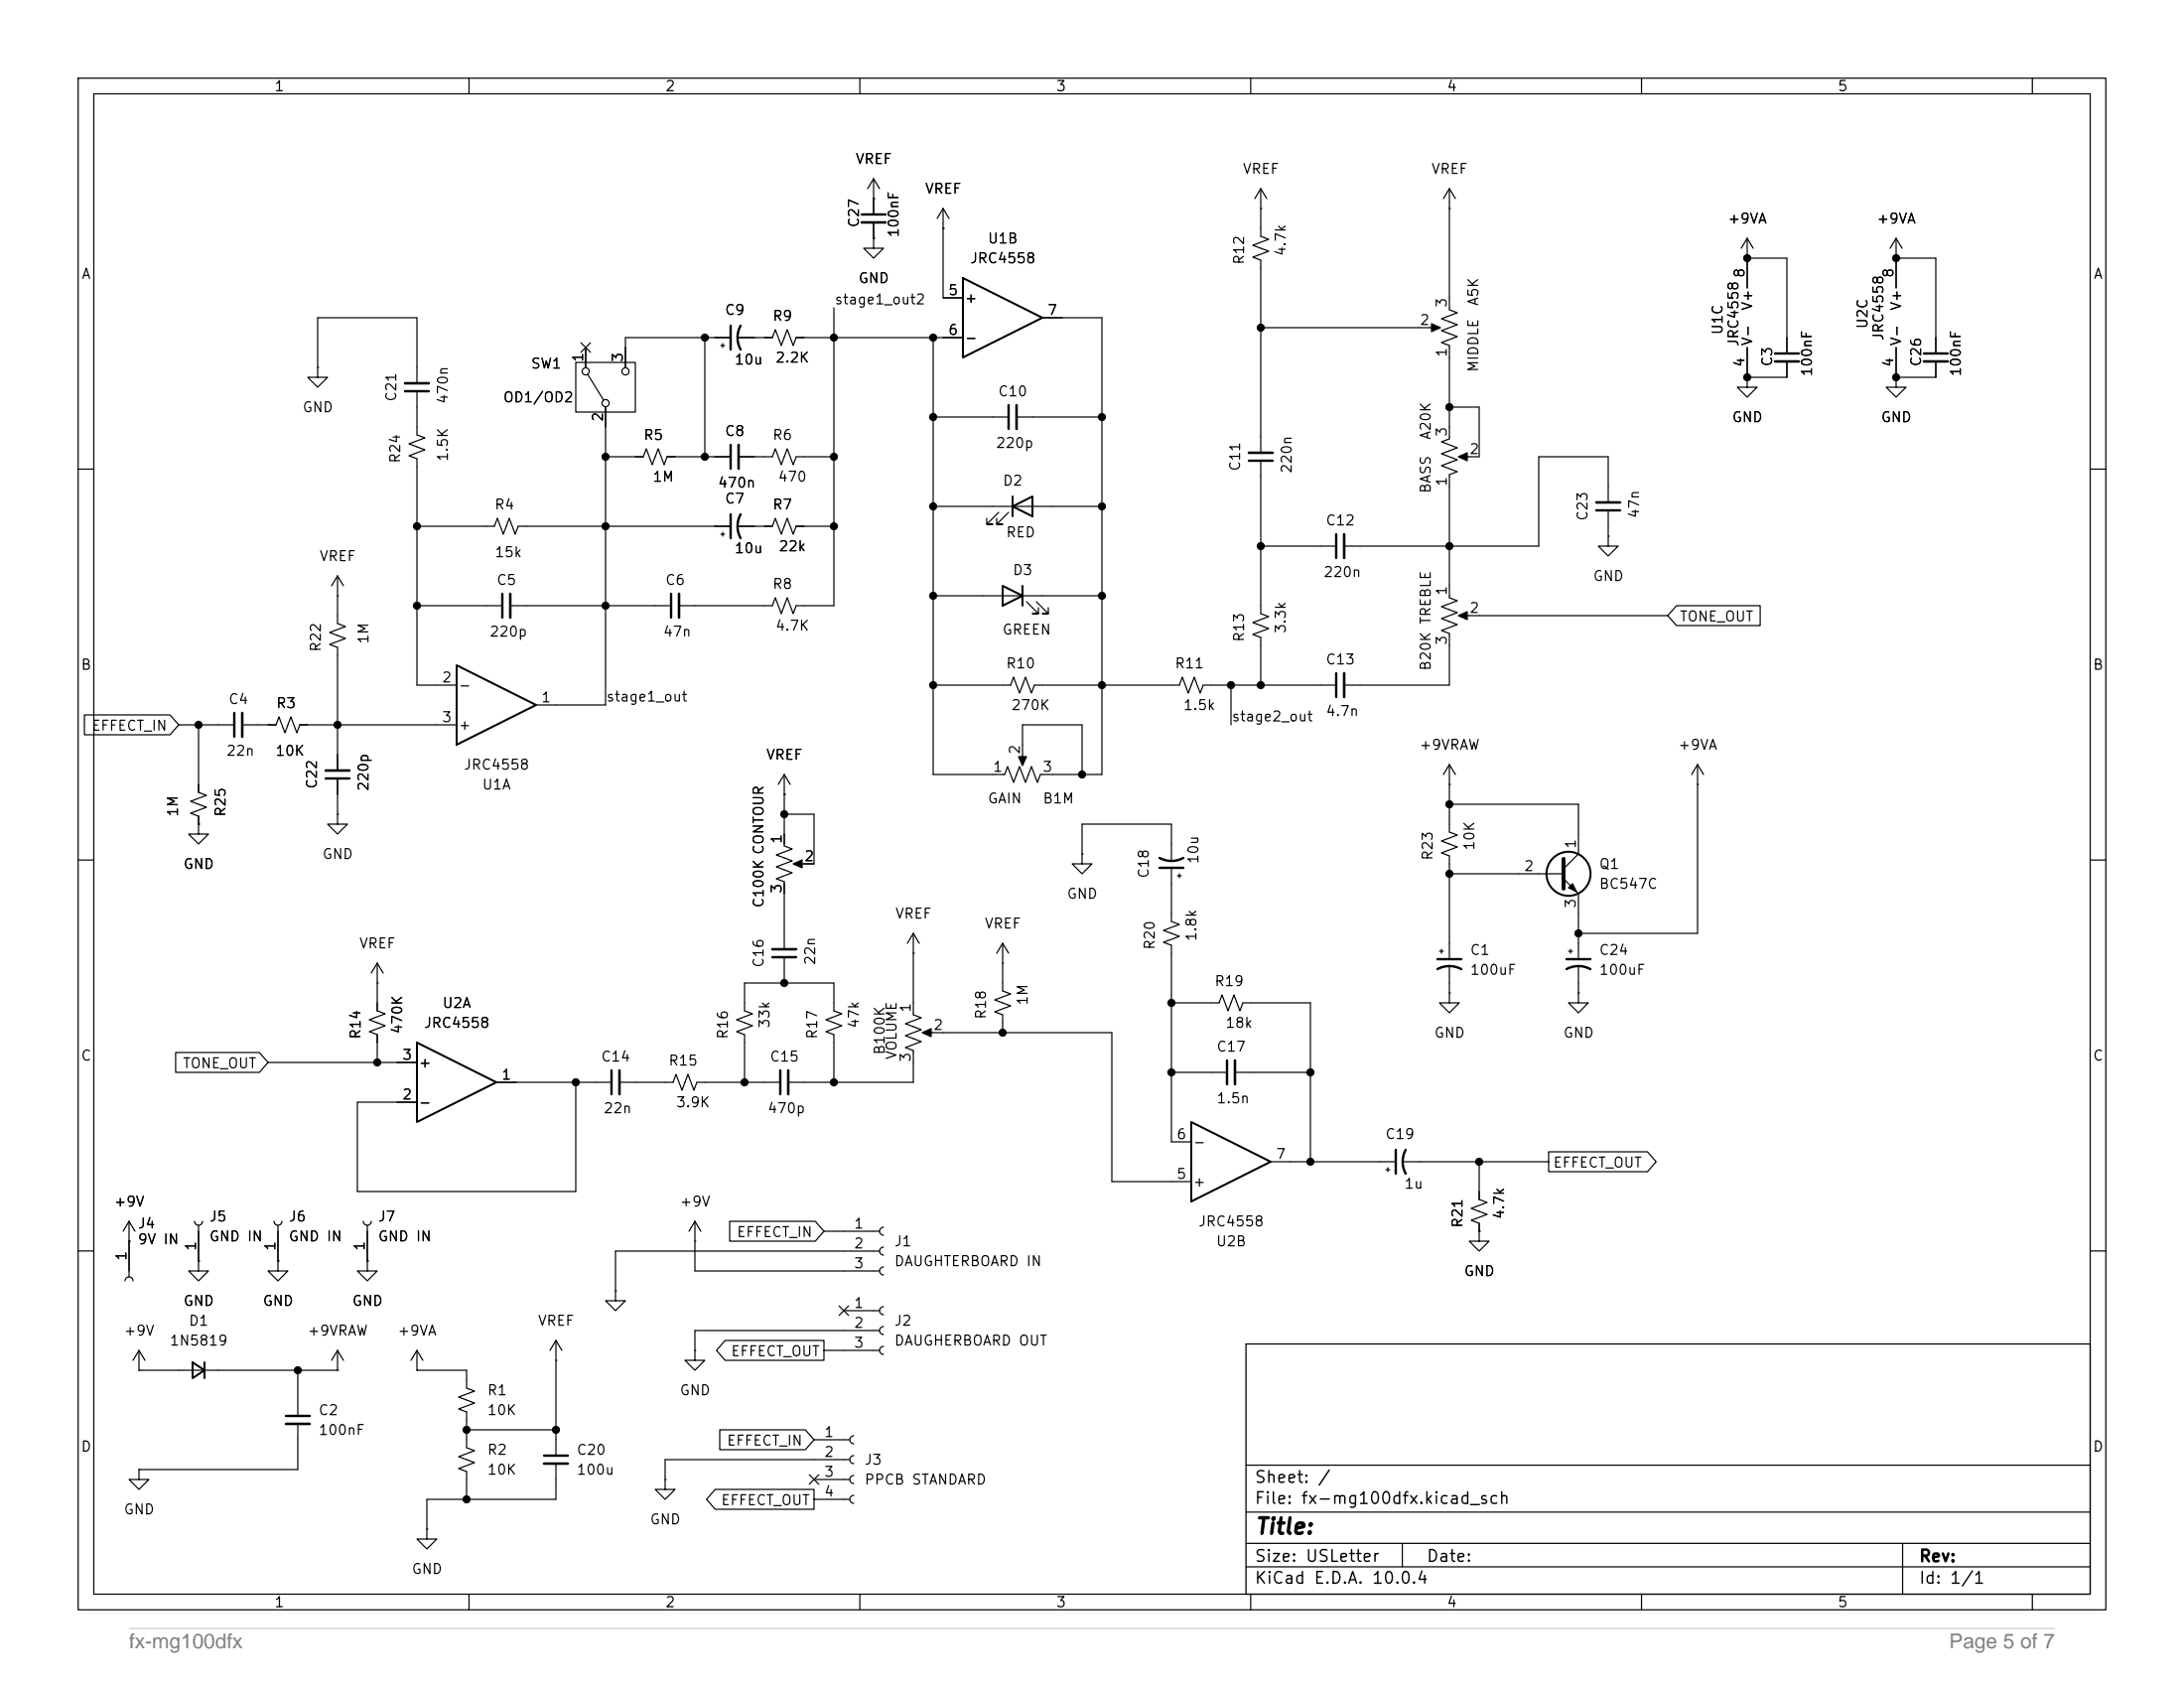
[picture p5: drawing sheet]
<svg xmlns="http://www.w3.org/2000/svg" width="279mm" height="216mm" viewBox="0 0 279 216" stroke-linecap="round" stroke-linejoin="round" font-family="sans-serif">
<path d="M16.5 208.3h246.4" fill="none" stroke="#ccc" stroke-width=".14"/>
<g fill="none" stroke="#000" stroke-width=".15">
<path d="M10 10h259.4v195.9h-259.4zM12 12h255.4v191.9h-255.4zM60 10v2M110 10v2M160 10v2M210 10v2M260 10v2M106.7 39.4v38.1h-4.8l-.4 1-.8-2-.8 2-.7-2-.4 1h-11.9M111.8 30.5v1.3h1.2l-1.2 1.2-1.3-1.2h1.3M111.8 30.5h.1M111.8 25.4h.1M111.8 22.9v4.5"/>
<path d="M111.8 28.4v2.1M111.8 22.9l-.8 1.2M111.8 22.9l.7 1.2M120.6 29.2h.1M120.6 26.7v11.4h2.6M120.6 26.7l-.7 1.2M120.6 26.7l.8 1.2M161.3 24.1v6.1l1 .4-2 .8 2 .7-2 .8 1 .4v24.6M161.3 26.7h.1M161.3 24.1l-.8 1.3M161.3 24.1l.8 1.3M185.4 24.1v15.5l1 .4-2 .8 2 .7-2 .8 2 .8-2 .7 1 .4v11.9l-1 .4 2 .8-2 .7 2 .8-2 .8 2 .7-1 .4v15.8l1 .3-2 .8 2 .8-2 .7 2 .8-2 .7 1 .4v6.6h-13.4"/>
<path d="M185.4 26.7h.1M185.4 24.1l-.7 1.3M185.4 24.1l.8 1.3M223.5 33h.1M223.5 33h5.1v12.2M223.5 30.5l-.7 1.3M223.5 30.5l.8 1.3M223.5 30.5v6.3M242.6 33h.1M242.6 33h5v12.2M242.6 30.5l-.8 1.3M242.6 30.5l.7 1.3"/>
<path d="M242.6 30.5v6.3M40.6 47v1.3h1.3l-1.3 1.2-1.2-1.2h1.2M40.6 47h.1M40.6 47v-6.4h12.7v8.4M53.3 50v5.6l1.1 .4-2.1 .8 2.1 .7-2.1 .8 1 .4v28.9h5.1M73.7 46.4h7.6v6.3h-7.6zM74.3 43.8l1.2 1.3M74.9 44.5v2.5M75.2 47.9l2 3.3M75.5 43.8l-1.2 1.3M77.5 58.4h4.8l.4-1 .7 2 .8-2 .8 2 .3-1h8.2M77.5 52.1v38.1h-8.9"/>
<path d="M90.2 43.2v15.2M92.2 44.2h.5M92.5 43.9v.6M93.5 43.2h-13.5v3.8M94.5 43.2h4.3l.4-1 .7 2 .8-2 .8 2 .4-1h21.3M94.5 58.4h4.3l.4-1 .7 2 .8-2 .8 2 .4-1h4.8M119.4 53.3h9.6M130 53.3h11M133.3 40.6h7.7v58.5h-7.9l-.4 1-.7-2.1-.8 2.1-.8-2.1-.7 2.1-.8-2.1-.4 1.1h-9.1v-55.9M161.3 58.9v19.6l1 .4-2 .7 2 .8-2 .8 1 .3v6.1M161.3 41.9h22.6M185.4 52.1h3.8v6.3h-2.3"/>
<path d="M223.5 48.3v1.2h1.3l-1.3 1.3-1.3-1.3h1.3M223.5 48.3h.1M223.5 44.5v3.8M228.6 46.2v2.1h-5.1M242.6 48.3v1.2h1.2l-1.2 1.3-1.3-1.3h1.3M242.6 48.3h.1M242.6 44.5v3.8M247.6 46.2v2.1h-5M10 60h2M43.2 76.2h.1M43.2 73.7v6.1l1 .3-2 .8 2 .8-2 .7 1 .4v15.8M43.2 73.7l-.8 1.2"/>
<path d="M43.2 73.7l.7 1.2M53.3 67.3h9.9l.4-1 .8 2 .8-2 .7 2 .4-1h27.2M53.3 77.5h11M65.3 77.5h20.6M92.2 68.3h.5M92.5 68.1v.5M94.5 67.3h4.3l.4-1 .7 2 .8-2 .8 2 .4-1h4.8M119.4 76.2h21.6M119.4 64.8h21.6M127.8 65.5l-1.6 1.6h.8h-.8v-.8M129 65.5l-1.5 1.6h.8h-.8v-.8M131.3 77l1.5 1.5h-.7h.7v-.8"/>
<path d="M132.6 77l1.5 1.5h-.8h.8v-.8M161.3 69.9h9.6M186.9 78.7h26.5M205.7 68.6v1.3h1.3l-1.3 1.2-1.2-1.2h1.2M205.7 68.6h.1M205.7 64.3v-5.9h-8.9v11.5h-24.8M205.7 65.3v3.3M214.5 77.5h10.7v2.5h-10.7l-1.1-1.3zM267.4 60h2M10.8 91.4h10.9l1.2 1.3-1.2 1.3h-10.9zM22.9 92.7h7.1M25.4 92.7v8.6l1 .4-2 .8 2 .8-2 .7 1 .4v1"/>
<path d="M31 92.7h4.3l.4-1 .7 2 .8-2 .8 2 .4-1h20M43.2 99.6v4.5M100.3 99.1v9.1l1 .4-2 .7 2 .8-2 .8 2 .7-2 .8 1 .4v8.6M100.3 99.1l-.7 1.2M100.3 99.1l.8 1.2M119.4 87.6h9.9l.4-1 .7 2 .8-2 .8 2 .3-1h18.6l.4-1 .7 2 .8-2 .7 2 .4-1h17M130.8 97.5v-4.8h7.6v6.4M157.5 87.6v5.1M185.4 97.8v8.6l1 .4-2 .8 2 .7-2 .8 1 .4v13.2M185.4 97.8l-.7 1.3M185.4 97.8l.8 1.3M217.2 97.8l-.8 1.3"/>
<path d="M217.2 97.8l.7 1.3M217.2 97.8v21.6h-15.3M10 110h2M25.4 105.4v1.3h1.3l-1.3 1.3-1.3-1.3h1.3M25.4 105.4h.1M43.2 104.1v1.3h1.2l-1.2 1.3-1.3-1.3h1.3M43.2 104.1h.1M100.3 101.6h.1M100.3 104.1h3.8v6.4h-2.2M116.8 119.4v10.4l1.1 .4-2.1 .7 2.1 .8-2.1 .8 2.1 .7-2.1 .8 1 .4v4h-16M116.8 119.4l-.7 1.3M116.8 119.4l.8 1.3"/>
<path d="M138.4 109.2v1.3h1.3l-1.3 1.3-1.2-1.3h1.2M138.4 109.2h.1M138.4 109.2v-3.8h11.5v4.6M149.9 111v6.9l1 .3-2.1 .8 2.1 .8-2.1 .7 1.1 .4v25.2h2.5M150.6 112h.5M150.9 111.8v.5M185.4 100.3h.1M185.4 102.9h16.5v6.3l-1.9 1.9M185.4 111.8h14.6M200 112.4l1.9 1.9v8.4M217.2 100.3h.1M267.4 110h2"/>
<path d="M22.5 134.6h10.7l1.1 1.3-1.1 1.3h-10.7zM34.3 135.9h19M48.3 123.2v6.1l1 .4-2.1 .7 2.1 .8-2.1 .8 1.1 .3v3.6M48.3 125.7h.1M48.3 123.2l-.8 1.3M48.3 123.2l.7 1.3M63.5 138.4h14.7M73.7 138.4v14h-28v-11.4h7.6M79.2 138.4h6.9l.4-1 .7 2 .8-2 .8 2 .4-1h10.6M95.2 138.4v-6.1l-1-.3 2.1-.8-2.1-.8 2.1-.7-1.1-.4v-3.6h11.5v3.6l1 .4-2 .7 2 .8-2 .8 1 .3v6.1M100.3 122.4v3.3M116.8 121.9h.1"/>
<path d="M118.4 132.1h23.8v19h10.2M128.3 120.7v6l1 .4-2 .8 2 .8-2 .7 1 .4v2.3M128.3 123.2h.1M128.3 120.7l-.8 1.2M128.3 120.7l.7 1.2M149.9 128.3h6.1l.3-1 .8 2 .8-2 .7 2 .4-1h8.6v20.3M149.9 137.2h7.1M158 137.2h9.6M184.1 121.7h.6M184.4 121.4v.5M185.4 127v1.3h1.3l-1.3 1.2-1.3-1.2h1.3M185.4 127h.1"/>
<path d="M185.4 123.7v3.3M200.7 121.7h.5M200.9 121.4v.5M201.9 127v1.3h1.3l-1.3 1.2-1.2-1.2h1.2M201.9 127h.1M201.9 123.7v3.3M16.5 158.8h.1M16.5 156.2l-.8 1.3M16.5 156.2l.8 1.3M16.5 156.2v7.1M24.9 156.2a.51 .51 0 0 0 .5 .5 .51 .51 0 0 0 .5-.5M25.4 156.7v4.6"/>
<path d="M35.1 156.2a.51 .51 0 0 0 .5 .5 .51 .51 0 0 0 .5-.5M35.6 156.7v4.6M46.5 156.2a.51 .51 0 0 0 .5 .5 .51 .51 0 0 0 .5-.5M47 156.7v4.6M88.9 158.8h.1M88.9 156.2l-.8 1.3M88.9 156.2l.8 1.3M88.9 156.2v6.4h23.6M93.3 156.2h11l1.1 1.3-1.1 1.3h-11zM105.4 157.5h7.1M113 157a.51 .51 0 0 0-.5 .5 .51 .51 0 0 0 .5 .5M113 159.5a.51 .51 0 0 0-.5 .5 .51 .51 0 0 0 .5 .5"/>
<path d="M162.6 148.6h16M177.3 149.6h.5M177.5 149.4v.5M179.6 148.6h18.5M189.2 157.5v1.3h1.3l-1.3 1.2-1.2-1.2h1.2M189.2 157.5h.1M189.2 148.6v4.8l1 .4-2 .8 2 .7-2 .8 1 .4v1M198.1 147.3h12.7l1.1 1.3-1.1 1.3h-12.7zM10 160h2M16 163.8a.51 .51 0 0 1 .5-.5 .51 .51 0 0 1 .5 .5M17.8 175.3h.1M17.8 175.3h25.4"/>
<path d="M17.8 172.7l-.8 1.3M17.8 172.7l.7 1.3M17.8 172.7v2.6M25.4 161.3v1.3h1.3l-1.3 1.2-1.3-1.2h1.3M25.4 161.3h.1M35.6 161.3v1.3h1.2l-1.2 1.2-1.3-1.2h1.3M35.6 161.3h.1M38.1 175.3v5.8M43.2 175.3h.1M43.2 172.7v2.6M43.2 172.7l-.8 1.3M43.2 172.7l.7 1.3"/>
<path d="M47 161.3v1.3h1.3l-1.3 1.2-1.3-1.2h1.3M47 161.3h.1M53.3 175.3h6.4v2.2l1 .4-2 .8 2 .8-2 .7 1 .4v4.6l1 .3-2 .8 2 .8-2 .7 1 .4v3.6M53.3 175.3h.1M53.3 172.7v2.6M53.3 172.7l-.7 1.3M53.3 172.7l.8 1.3M71.1 174h.1M71.1 171.5v14.7M71.1 171.5l-.7 1.2M71.1 171.5l.8 1.2M78.7 165.1v1.3h1.3l-1.3 1.2-1.2-1.2h1.2"/>
<path d="M78.7 165.1h.1M88.9 172.7v1.3h1.3l-1.3 1.3-1.3-1.3h1.3M88.9 172.7h.1M92.8 171.4h12.6v2.6h-12.6l-1.1-1.3zM105.4 172.7h7.1M107.3 167l1.3 1.2M107.9 167.6h4.6M108.6 167l-1.3 1.2M112.5 170.2h-23.6v2.5M112.5 160h-33.8v5.1M113 167.1a.51 .51 0 0 0-.5 .5 .51 .51 0 0 0 .5 .5M113 169.7a.51 .51 0 0 0-.5 .5 .51 .51 0 0 0 .5 .5"/>
<path d="M113 172.2a.51 .51 0 0 0-.5 .5 .51 .51 0 0 0 .5 .5M113 162.1a.51 .51 0 0 0-.5 .5 .51 .51 0 0 0 .5 .5M159.4 171.9h108v32h-108zM267.4 160h2M17.8 188v1.2h1.2l-1.2 1.3-1.3-1.3h1.3M17.8 188h.1M38.1 182.1v5.9h-20.3M54.6 195.6v1.3h1.3l-1.3 1.2-1.3-1.2h1.3M54.6 195.6h.1M59.7 182.9h11.4M71.1 187.2v4.6h-16.5v3.8M85.1 189.2v1.3h1.3l-1.3 1.3-1.3-1.3h1.3"/>
<path d="M85.1 189.2h.1M91.5 190.5h12.6v2.5h-12.6l-1.1-1.2zM92.1 182.9h10.9l1.1 1.3-1.1 1.2h-10.9zM103.5 188.6l1.2 1.2M104.1 184.2h4.6M104.1 189.2h4.6M104.1 191.8h4.6M104.7 188.6l-1.2 1.2M108.7 186.7h-23.6v2.5M109.2 183.6a.51 .51 0 0 0-.5 .6 .51 .51 0 0 0 .5 .5M109.2 186.2a.51 .51 0 0 0-.5 .5 .51 .51 0 0 0 .5 .5M109.2 188.7a.51 .51 0 0 0-.5 .5 .51 .51 0 0 0 .5 .5"/>
<path d="M109.2 191.3a.51 .51 0 0 0-.5 .5 .51 .51 0 0 0 .5 .5M159.4 197.4h108M159.4 193.4h108M159.4 187.4h108M179.4 197.4v3M243.4 197.4v6.5M60 203.9v2M110 203.9v2M159.4 200.4h108M160 203.9v2M210 203.9v2M260 203.9v2"/>
<circle cx="74.9" cy="47.5" r=".46"/>
<circle cx="77.5" cy="51.6" r=".46"/>
<circle cx="80" cy="47.5" r=".46"/>
</g>
<g fill="none" stroke="#000" stroke-width=".3">
<path d="M110.2 27.4h3.1M51.8 50h3.1M93.5 41.7v3M93.5 56.9v3M94.7 41.7a3.2 3.2 0 0 0 0 3M129 51.8v3.1M159.8 58.9h3M227.1 45.2h3M246.1 45.2h3.1M64.3 75.9v3.1M85.9 75.9v3.1M93.5 65.8v3"/>
<path d="M94.7 65.8a3.2 3.2 0 0 0 0 3M170.9 68.3v3.1M204.2 65.3h3.1M30 91.2v3M41.7 99.6h3M170.9 86.1v3.1M148.3 109.7a3.2 3.2 0 0 0 3.1 0M148.3 111h3.1M78.2 136.9v3.1M98.8 122.4h3.1M99.8 136.9v3.1M157 135.6v3.1"/>
<path d="M183.9 124a3.2 3.2 0 0 1 3 0M183.9 122.7h3M200.4 124a3.2 3.2 0 0 1 3.1 0M200.4 122.7h3.1M178.6 147.1v3M179.8 147.1a3.2 3.2 0 0 0 0 3M36.6 181.1h3M69.6 186.2h3"/>
</g>
<g fill="none" stroke="#000" stroke-width=".33">
<path d="M110.2 28.4h3.1M51.8 49h3.1M94.5 56.9v3M130 51.8v3.1M159.8 57.9h3M227.1 46.2h3M246.1 46.2h3.1M65.3 75.9v3.1M86.9 75.9v3.1M172 68.3v3.1M204.2 64.3h3.1M31 91.2v3"/>
<path d="M41.7 98.6h3M172 86.1v3.1M79.2 136.9v3.1M98.8 121.4h3.1M100.8 136.9v3.1M158 135.6v3.1M36.6 182.1h3M69.6 187.2h3"/>
</g>
<path d="M183.1 41.4l1.2 .5-1.2 .5zM186.6 58.4l1.1-.5v1zM186.6 78.7l1.1-.5v1zM130.3 96.8h1l-.5 1.1zM101.5 110.5l1.1-.5v1zM200.7 113.5l.5-.5 .5 1zM118 132.1l1.1-.5v1z" fill="#000" stroke="#000" stroke-width=".15"/>
<path d="M200 109.9v3.8" fill="none" stroke="#000" stroke-width=".51"/>
<g fill="none" stroke="#000" stroke-width=".25">
<path d="M123.2 35.6l10.1 5-10.1 5.1zM128.3 74.9l2.5 1.3-2.5 1.3zM129.5 64.8l2.6-1.3v2.5zM129.5 63.5v2.5M130.8 74.9v2.6M58.4 85.1l10.2 5.1-10.2 5.1zM53.3 133.4l10.2 5-10.2 5.1zM152.4 143.5l10.2 5.1-10.2 5.1zM24.6 174.2l1.6 1.1-1.6 1zM26.2 174.2v2.1"/>
<circle cx="200.7" cy="111.8" r="2.82"/>
</g>
<g fill="#000" stroke="#000" stroke-width=".13">
<circle cx="223.5" cy="33" r=".46"/>
<circle cx="242.6" cy="33" r=".46"/>
<circle cx="77.5" cy="58.4" r=".46"/>
<circle cx="90.2" cy="43.2" r=".46"/>
<circle cx="90.2" cy="58.4" r=".46"/>
<circle cx="106.7" cy="43.2" r=".46"/>
<circle cx="106.7" cy="58.4" r=".46"/>
<circle cx="119.4" cy="43.2" r=".46"/>
<circle cx="119.4" cy="53.3" r=".46"/>
<circle cx="141" cy="53.3" r=".46"/>
<circle cx="161.3" cy="41.9" r=".46"/>
<circle cx="185.4" cy="52.1" r=".46"/>
<circle cx="223.5" cy="48.3" r=".46"/>
<circle cx="242.6" cy="48.3" r=".46"/>
<circle cx="53.3" cy="77.5" r=".46"/>
<circle cx="53.3" cy="67.3" r=".46"/>
<circle cx="77.5" cy="67.3" r=".46"/>
<circle cx="77.5" cy="77.5" r=".46"/>
<circle cx="106.7" cy="67.3" r=".46"/>
<circle cx="119.4" cy="76.2" r=".46"/>
<circle cx="119.4" cy="64.8" r=".46"/>
<circle cx="141" cy="76.2" r=".46"/>
<circle cx="141" cy="64.8" r=".46"/>
<circle cx="161.3" cy="69.9" r=".46"/>
<circle cx="185.4" cy="69.9" r=".46"/>
<circle cx="25.4" cy="92.7" r=".46"/>
<circle cx="43.2" cy="92.7" r=".46"/>
<circle cx="119.4" cy="87.6" r=".46"/>
<circle cx="138.4" cy="99.1" r=".46"/>
<circle cx="141" cy="87.6" r=".46"/>
<circle cx="157.5" cy="87.6" r=".46"/>
<circle cx="161.3" cy="87.6" r=".46"/>
<circle cx="100.3" cy="104.1" r=".46"/>
<circle cx="185.4" cy="111.8" r=".46"/>
<circle cx="185.4" cy="102.9" r=".46"/>
<circle cx="201.9" cy="119.4" r=".46"/>
<circle cx="48.3" cy="135.9" r=".46"/>
<circle cx="73.7" cy="138.4" r=".46"/>
<circle cx="95.2" cy="138.4" r=".46"/>
<circle cx="100.3" cy="125.7" r=".46"/>
<circle cx="106.7" cy="138.4" r=".46"/>
<circle cx="128.3" cy="132.1" r=".46"/>
<circle cx="149.9" cy="137.2" r=".46"/>
<circle cx="149.9" cy="128.3" r=".46"/>
<circle cx="167.6" cy="137.2" r=".46"/>
<circle cx="167.6" cy="148.6" r=".46"/>
<circle cx="189.2" cy="148.6" r=".46"/>
<circle cx="38.1" cy="175.3" r=".46"/>
<circle cx="59.7" cy="182.9" r=".46"/>
<circle cx="59.7" cy="191.8" r=".46"/>
<circle cx="71.1" cy="182.9" r=".46"/>
</g>
<g font-size="2.6" fill="#808080">
<text x="16.5" y="210.8">fx-mg100dfx</text>
<text x="249.4" y="210.8">Page 5 of 7</text>
</g>
<text font-size="2" x="160.4" y="196.7">Title:</text>
<g font-size="1.5">
<text x="160.4" y="190">Sheet: /</text>
<text x="160.4" y="192.7">File: fx-mg100dfx.kicad_sch</text>
<text x="160.4" y="202.9">KiCad E.D.A. 10.0.4</text>
<text x="160.4" y="200.1">Size: USLetter</text>
<text x="182.4" y="200.1">Date:</text>
<text x="245.4" y="200.1">Rev:</text>
<text x="245.4" y="202.9">Id: 1/1</text>
</g>
<g font-size="1.3">
<text x="35" y="12">1</text>
<text x="85" y="12">2</text>
<text x="135" y="12">3</text>
<text x="185" y="12">4</text>
<text x="235" y="12">5</text>
<text x="109.4" y="21.3">VREF</text>
<text x="158.9" y="22.6">VREF</text>
<text x="183" y="22.6">VREF</text>
<text x="110.2" y="29.2" transform="rotate(-90 110.2 29.2)">C27</text>
<text x="118.3" y="25.1">VREF</text>
<text x="220.9" y="28.9">+9VA</text>
<text x="240" y="28.9">+9VA</text>
<text x="10.3" y="36">A</text>
<text x="115.3" y="30.5" transform="rotate(-90 115.3 30.5)">100nF</text>
<text x="124" y="34">JRC4558</text>
<text x="126.3" y="31.5">U1B</text>
<text x="159.5" y="34" transform="rotate(-90 159.5 34)">R12</text>
<text x="164.8" y="32.9" transform="rotate(-90 164.8 32.9)">4.7k</text>
<text x="223.5" y="35.6" transform="rotate(-90 223.5 35.6)">8</text>
<text x="242.5" y="35.6" transform="rotate(-90 242.5 35.6)">8</text>
<text x="267.7" y="36">A</text>
<text x="92.6" y="40.6">C9</text>
<text x="98.7" y="41.4">R9</text>
<text x="106.7" y="39.2">stage1_out2</text>
<text x="109.7" y="36.5">GND</text>
<text x="121.2" y="38.1">5</text>
<text x="123.3" y="39.1">+</text>
<text x="133.9" y="40.6">7</text>
<text x="181.5" y="41.9">2</text>
<text x="185.4" y="39.4" transform="rotate(-90 185.4 39.4)">3</text>
<text x="189.4" y="39.2" transform="rotate(-90 189.4 39.2)">A5K</text>
<text x="224.5" y="39.8" transform="rotate(-90 224.5 39.8)">V+</text>
<text x="243.5" y="39.8" transform="rotate(-90 243.5 39.8)">V+</text>
<text x="67.8" y="47.5">SW1</text>
<text x="74.9" y="46.4" transform="rotate(-90 74.9 46.4)">1</text>
<text x="80" y="46.4" transform="rotate(-90 80 46.4)">3</text>
<text x="93.9" y="46.9">10u</text>
<text x="99.1" y="46.7">2.2K</text>
<text x="121.2" y="43.2">6</text>
<text x="123.3" y="44.2">-</text>
<text x="185.4" y="45.8" transform="rotate(-90 185.4 45.8)">1</text>
<text x="189.4" y="47.7" transform="rotate(-90 189.4 47.7)">MIDDLE</text>
<text x="220.7" y="42.9" transform="rotate(-90 220.7 42.9)">U1C</text>
<text x="222.7" y="44.4" transform="rotate(-90 222.7 44.4)">JRC4558</text>
<text x="223.5" y="47.1" transform="rotate(-90 223.5 47.1)">4</text>
<text x="224.5" y="44.3" transform="rotate(-90 224.5 44.3)">V-</text>
<text x="227" y="47" transform="rotate(-90 227 47)">C3</text>
<text x="239.2" y="42.2" transform="rotate(-90 239.2 42.2)">U2C</text>
<text x="241.3" y="43.7" transform="rotate(-90 241.3 43.7)">JRC4558</text>
<text x="242.5" y="47.1" transform="rotate(-90 242.5 47.1)">4</text>
<text x="243.5" y="44.3" transform="rotate(-90 243.5 44.3)">V-</text>
<text x="246.1" y="47" transform="rotate(-90 246.1 47)">C26</text>
<text x="38.6" y="53">GND</text>
<text x="51" y="51.5" transform="rotate(-90 51 51.5)">C21</text>
<text x="57.6" y="51.8" transform="rotate(-90 57.6 51.8)">470n</text>
<text x="64.3" y="51.8">OD1/OD2</text>
<text x="127.6" y="51">C10</text>
<text x="232.1" y="48.3" transform="rotate(-90 232.1 48.3)">100nF</text>
<text x="251.2" y="48.3" transform="rotate(-90 251.2 48.3)">100nF</text>
<text x="51.5" y="59.4" transform="rotate(-90 51.5 59.4)">R24</text>
<text x="57.6" y="59.1" transform="rotate(-90 57.6 59.1)">1.5K</text>
<text x="77.4" y="54" transform="rotate(-90 77.4 54)">2</text>
<text x="82.2" y="56.6">R5</text>
<text x="92.6" y="56.1">C8</text>
<text x="98.7" y="56.6">R6</text>
<text x="127.3" y="57.6">220p</text>
<text x="183.3" y="56.3" transform="rotate(-90 183.3 56.3)">A20K</text>
<text x="185.4" y="56" transform="rotate(-90 185.4 56)">3</text>
<text x="187.9" y="58.4">2</text>
<text x="221.5" y="54.3">GND</text>
<text x="240.5" y="54.3">GND</text>
<text x="63.2" y="65.5">R4</text>
<text x="83.4" y="61.9">1M</text>
<text x="91.7" y="62.7">470n</text>
<text x="92.6" y="64.7">C7</text>
<text x="98.7" y="65.5">R7</text>
<text x="99.4" y="61.9">470</text>
<text x="128.2" y="62.4">D2</text>
<text x="159" y="60.4" transform="rotate(-90 159 60.4)">C11</text>
<text x="165.6" y="60.7" transform="rotate(-90 165.6 60.7)">220n</text>
<text x="183.3" y="63.2" transform="rotate(-90 183.3 63.2)">BASS</text>
<text x="185.4" y="62.3" transform="rotate(-90 185.4 62.3)">1</text>
<text x="63.2" y="71.6">15k</text>
<text x="93.9" y="71.1">10u</text>
<text x="99.5" y="70.8">22k</text>
<text x="128.6" y="69">RED</text>
<text x="169.5" y="67.5">C12</text>
<text x="203.4" y="66.7" transform="rotate(-90 203.4 66.7)">C23</text>
<text x="210" y="66.4" transform="rotate(-90 210 66.4)">47n</text>
<text x="40.8" y="72.1">VREF</text>
<text x="63.4" y="75.1">C5</text>
<text x="85" y="75.1">C6</text>
<text x="98.7" y="75.6">R8</text>
<text x="129.5" y="73.9">D3</text>
<text x="169.2" y="74.1">220n</text>
<text x="185.4" y="76.3" transform="rotate(-90 185.4 76.3)">1</text>
<text x="203.7" y="74.6">GND</text>
<text x="41.4" y="83.5" transform="rotate(-90 41.4 83.5)">R22</text>
<text x="47.5" y="82.5" transform="rotate(-90 47.5 82.5)">1M</text>
<text x="62.5" y="81.7">220p</text>
<text x="84.7" y="81.7">47n</text>
<text x="99.1" y="81">4.7K</text>
<text x="128.1" y="81.5">GREEN</text>
<text x="159.5" y="82.2" transform="rotate(-90 159.5 82.2)">R13</text>
<text x="164.8" y="81.1" transform="rotate(-90 164.8 81.1)">3.3k</text>
<text x="185.4" y="82.6" transform="rotate(-90 185.4 82.6)">3</text>
<text x="187.9" y="78.7">2</text>
<text x="214.8" y="79.8">TONE_OUT</text>
<text x="10.3" y="86">B</text>
<text x="56.4" y="87.6">2</text>
<text x="58.5" y="88.6">-</text>
<text x="128.6" y="85.8">R10</text>
<text x="150.2" y="85.8">R11</text>
<text x="169.5" y="85.3">C13</text>
<text x="183.3" y="85.9" transform="rotate(-90 183.3 85.9)">B20K TREBLE</text>
<text x="267.7" y="86">B</text>
<text x="11.6" y="93.8">EFFECT_IN</text>
<text x="29.1" y="90.4">C4</text>
<text x="35.2" y="90.9">R3</text>
<text x="56.4" y="92.7">3</text>
<text x="58.5" y="93.7">+</text>
<text x="69.1" y="90.1">1</text>
<text x="77.5" y="90">stage1_out</text>
<text x="129.3" y="91.1">270K</text>
<text x="151.3" y="91.1">1.5k</text>
<text x="157.5" y="92.6">stage2_out</text>
<text x="169.5" y="91.9">4.7n</text>
<text x="28.8" y="97">22n</text>
<text x="35.1" y="97">10K</text>
<text x="40.8" y="101" transform="rotate(-90 40.8 101)">C22</text>
<text x="47.5" y="101.3" transform="rotate(-90 47.5 101.3)">220p</text>
<text x="59.2" y="98.8">JRC4558</text>
<text x="61.6" y="101.3">U1A</text>
<text x="97.9" y="97.5">VREF</text>
<text x="126.9" y="99">1</text>
<text x="130.8" y="96.6" transform="rotate(-90 130.8 96.6)">2</text>
<text x="133.3" y="99">3</text>
<text x="181.5" y="96.2">+9VRAW</text>
<text x="214.6" y="96.2">+9VA</text>
<text x="23.1" y="104.6" transform="rotate(-90 23.1 104.6)">1M</text>
<text x="29.2" y="104.6" transform="rotate(-90 29.2 104.6)">R25</text>
<text x="126.3" y="103.1">GAIN</text>
<text x="133.3" y="103.1">B1M</text>
<text x="23.4" y="111.5">GND</text>
<text x="41.1" y="110.2">GND</text>
<text x="100.3" y="108" transform="rotate(-90 100.3 108)">1</text>
<text x="102.8" y="110.5">2</text>
<text x="147.3" y="112.4" transform="rotate(-90 147.3 112.4)">C18</text>
<text x="153.6" y="110.6" transform="rotate(-90 153.6 110.6)">10u</text>
<text x="183.6" y="110.2" transform="rotate(-90 183.6 110.2)">R23</text>
<text x="188.9" y="108.9" transform="rotate(-90 188.9 108.9)">10K</text>
<text x="194.9" y="111.7">2</text>
<text x="201.9" y="108.7" transform="rotate(-90 201.9 108.7)">1</text>
<text x="204.5" y="111.5">Q1</text>
<text x="98" y="116.2" transform="rotate(-90 98 116.2)">C100K CONTOUR</text>
<text x="100.3" y="114.4" transform="rotate(-90 100.3 114.4)">3</text>
<text x="114.4" y="117.8">VREF</text>
<text x="125.9" y="119.1">VREF</text>
<text x="136.4" y="115.3">GND</text>
<text x="201.9" y="116.3" transform="rotate(-90 201.9 116.3)">3</text>
<text x="204.5" y="114">BC547C</text>
<text x="45.9" y="121.6">VREF</text>
<text x="98" y="123.9" transform="rotate(-90 98 123.9)">C16</text>
<text x="104.6" y="123.6" transform="rotate(-90 104.6 123.6)">22n</text>
<text x="148" y="121.6" transform="rotate(-90 148 121.6)">R20</text>
<text x="153.4" y="120.5" transform="rotate(-90 153.4 120.5)">1.8k</text>
<text x="188" y="122.5">C1</text>
<text x="188" y="125">100uF</text>
<text x="204.5" y="125">100uF</text>
<text x="204.5" y="122.5">C24</text>
<text x="54.1" y="131.8">JRC4558</text>
<text x="56.5" y="129.2">U2A</text>
<text x="98.8" y="131.6" transform="rotate(-90 98.8 131.6)">33k</text>
<text x="110.2" y="131.6" transform="rotate(-90 110.2 131.6)">47k</text>
<text x="116.8" y="129.6" transform="rotate(-90 116.8 129.6)">1</text>
<text x="126.4" y="130.5" transform="rotate(-90 126.4 130.5)">R18</text>
<text x="131.8" y="128.7" transform="rotate(-90 131.8 128.7)">1M</text>
<text x="155.3" y="126.4">R19</text>
<text x="156.7" y="131.8">18k</text>
<text x="10.3" y="136">C</text>
<text x="23.3" y="137">TONE_OUT</text>
<text x="46.4" y="133" transform="rotate(-90 46.4 133)">R14</text>
<text x="51.4" y="135.9">3</text>
<text x="51.8" y="132.3" transform="rotate(-90 51.8 132.3)">470K</text>
<text x="53.5" y="136.9">+</text>
<text x="76.8" y="136.1">C14</text>
<text x="85.4" y="136.6">R15</text>
<text x="93.4" y="133" transform="rotate(-90 93.4 133)">R16</text>
<text x="98.4" y="136.1">C15</text>
<text x="104.9" y="133" transform="rotate(-90 104.9 133)">R17</text>
<text x="113.5" y="135" transform="rotate(-90 113.5 135)">B100K</text>
<text x="115" y="135.6" transform="rotate(-90 115 135.6)">VOLUME</text>
<text x="116.8" y="136" transform="rotate(-90 116.8 136)">3</text>
<text x="119.3" y="132.1">2</text>
<text x="155.5" y="134.8">C17</text>
<text x="183.4" y="133.1">GND</text>
<text x="199.9" y="133.1">GND</text>
<text x="267.7" y="136">C</text>
<text x="51.4" y="140.9">2</text>
<text x="53.5" y="141.9">-</text>
<text x="64.1" y="138.4">1</text>
<text x="77.1" y="142.7">22n</text>
<text x="86.4" y="141.9">3.9K</text>
<text x="98.1" y="142.7">470p</text>
<text x="155.5" y="141.4">1.5n</text>
<text x="150.4" y="146">6</text>
<text x="152.5" y="147">-</text>
<text x="163.1" y="148.6">7</text>
<text x="177.1" y="146">C19</text>
<text x="198.6" y="149.7">EFFECT_OUT</text>
<text x="14.5" y="154.6">+9V</text>
<text x="86.9" y="154.6">+9V</text>
<text x="150.4" y="151.1">5</text>
<text x="152.5" y="152.1">+</text>
<text x="179.6" y="152.4">1u</text>
<text x="16.5" y="161.4" transform="rotate(-90 16.5 161.4)">1</text>
<text x="17.5" y="157.4">J4</text>
<text x="17.5" y="159.5">9V IN</text>
<text x="25.4" y="160.1" transform="rotate(-90 25.4 160.1)">1</text>
<text x="26.7" y="156.5">J5</text>
<text x="26.7" y="159.1">GND IN</text>
<text x="35.5" y="160.1" transform="rotate(-90 35.5 160.1)">1</text>
<text x="36.8" y="156.5">J6</text>
<text x="36.8" y="159.1">GND IN</text>
<text x="47" y="160.1" transform="rotate(-90 47 160.1)">1</text>
<text x="48.3" y="156.5">J7</text>
<text x="48.3" y="159.1">GND IN</text>
<text x="94.2" y="158.5">EFFECT_IN</text>
<text x="109.1" y="157.5">1</text>
<text x="109.1" y="160">2</text>
<text x="114.3" y="159.7">J1</text>
<text x="153.2" y="157.2">JRC4558</text>
<text x="155.5" y="159.7">U2B</text>
<text x="187.4" y="157.1" transform="rotate(-90 187.4 157.1)">R21</text>
<text x="192.7" y="156.1" transform="rotate(-90 192.7 156.1)">4.7k</text>
<text x="23.4" y="167.3">GND</text>
<text x="33.5" y="167.3">GND</text>
<text x="45" y="167.3">GND</text>
<text x="109.1" y="167.6">1</text>
<text x="109.1" y="162.5">3</text>
<text x="114.3" y="162.3">DAUGHTERBOARD IN</text>
<text x="187.2" y="163.5">GND</text>
<text x="15.7" y="171.2">+9V</text>
<text x="21.6" y="172.4">1N5819</text>
<text x="24.1" y="169.9">D1</text>
<text x="39.2" y="171.2">+9VRAW</text>
<text x="50.8" y="171.2">+9VA</text>
<text x="68.7" y="169.9">VREF</text>
<text x="93.4" y="173.8">EFFECT_OUT</text>
<text x="109.1" y="170.2">2</text>
<text x="109.1" y="172.7">3</text>
<text x="114.3" y="169.9">J2</text>
<text x="114.3" y="172.4">DAUGHERBOARD OUT</text>
<text x="62.2" y="178.8">R1</text>
<text x="86.9" y="178.8">GND</text>
<text x="10.3" y="186">D</text>
<text x="40.6" y="181.3">C2</text>
<text x="40.6" y="183.9">100nF</text>
<text x="62.2" y="181.3">10K</text>
<text x="92.9" y="185.2">EFFECT_IN</text>
<text x="105.3" y="184.1">1</text>
<text x="267.7" y="186">D</text>
<text x="62.2" y="186.4">R2</text>
<text x="62.2" y="188.9">10K</text>
<text x="73.7" y="188.9">100u</text>
<text x="73.7" y="186.4">C20</text>
<text x="105.3" y="186.7">2</text>
<text x="105.3" y="189.2">3</text>
<text x="105.3" y="191.7">4</text>
<text x="110.5" y="187.7">J3</text>
<text x="110.5" y="190.2">PPCB STANDARD</text>
<text x="15.7" y="194">GND</text>
<text x="83.1" y="195.3">GND</text>
<text x="92.2" y="192.8">EFFECT_OUT</text>
<text x="52.6" y="201.6">GND</text>
<text x="35" y="205.9">1</text>
<text x="85" y="205.9">2</text>
<text x="135" y="205.9">3</text>
<text x="185" y="205.9">4</text>
<text x="235" y="205.9">5</text>
</g>
</svg>
